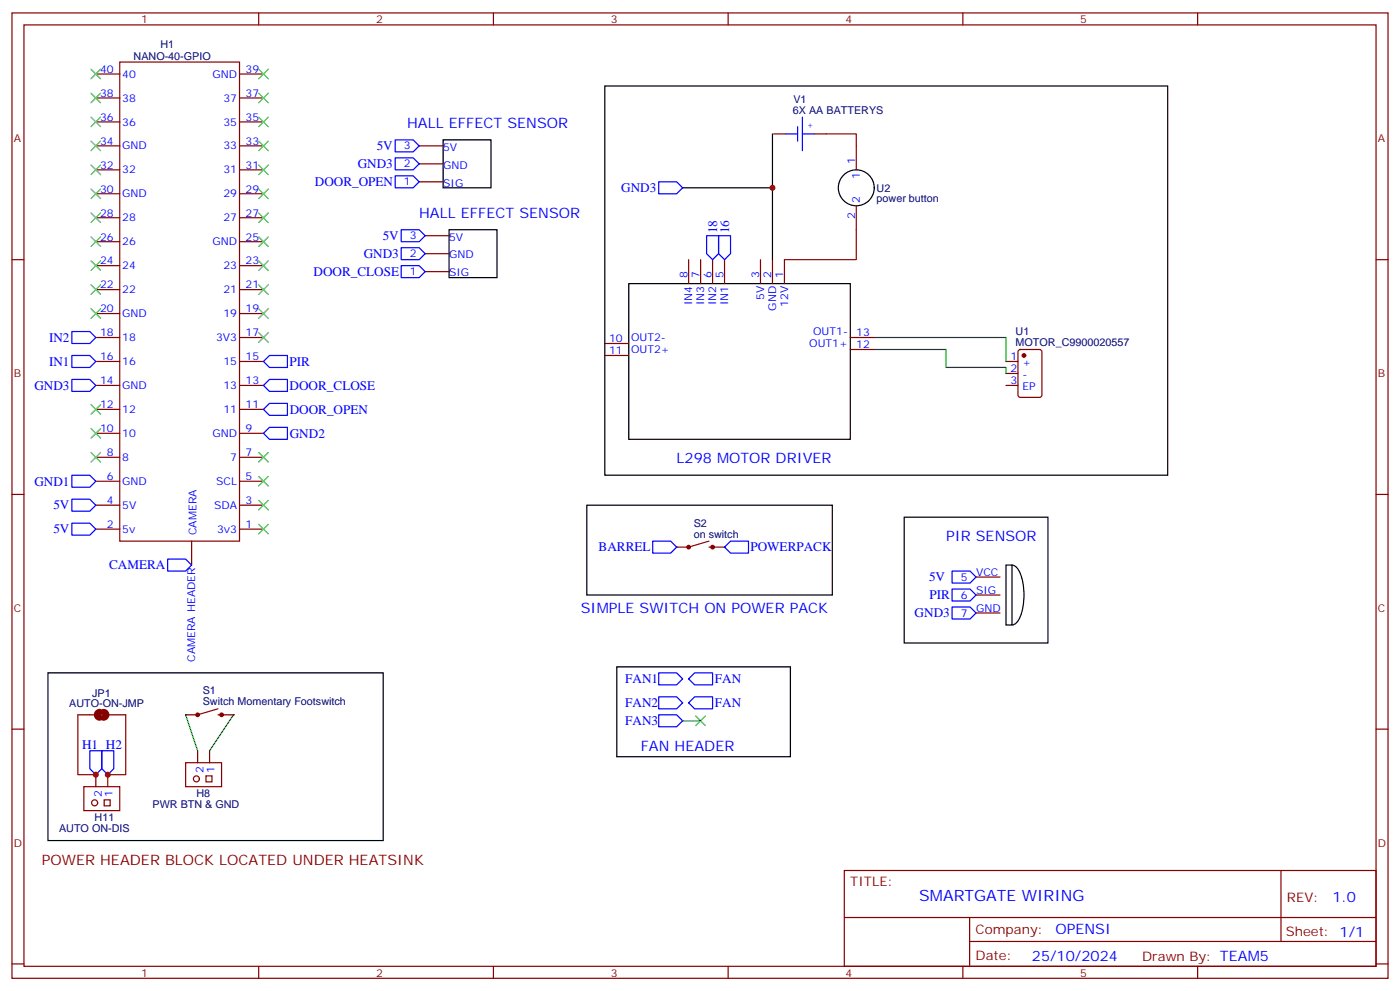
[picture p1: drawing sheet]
<svg xmlns="http://www.w3.org/2000/svg" width="412mm" height="292mm" viewBox="0 0 412 292" stroke-linecap="round" stroke-linejoin="round" font-family="sans-serif">
<g fill="none" stroke="#870000" stroke-width=".35">
<path d="M3.5 3.8h405.4v284.3h-405.4zM7.1 7.3h398.2v277.3h-398.2zM35.3 18.3h35.3v141.1h-35.3zM76.2 3.8v3.5M145.3 3.8v3.5M214.5 3.8v3.5M283.6 3.8v3.5M352.8 3.8v3.5M28.2 35.9h7.1M28.2 28.9h7.1M28.2 21.8h7.1M70.6 35.9h7"/>
<path d="M70.6 28.9h7M70.6 21.8h7M28.2 57.1h7.1M28.2 50h7.1M28.2 43h7.1M70.6 57.1h7M70.6 50h7M70.6 43h7M3.5 76.5h3.6M28.2 78.2h7.1M28.2 71.2h7.1M28.2 64.1h7.1"/>
<path d="M70.6 78.2h7M70.6 71.2h7M70.6 64.1h7M202.8 76.5v7M206.4 76.5v7M209.9 76.5v7M213.4 76.5v7M224 76.5v7M227.5 76.5v7M231.1 76.5v7M405.3 76.5h3.6M28.2 99.4h7.1"/>
<path d="M28.2 92.4h7.1M28.2 85.3h7.1M70.6 99.4h7M70.6 92.4h7M70.6 85.3h7M250.5 99.4h7M28.2 113.5h7.1M28.2 106.5h7.1M70.6 113.5h7M70.6 106.5h7M178.2 101.2h7M178.2 104.7h7"/>
<path d="M250.5 102.9h7M296.3 113.5h3.6M296.3 106.5h3.6M296.3 110h3.6M300.1 103.1l.5-.2h5.6l.7 .5v12.9l-.4 .7-5.9 .1-.7-.5v-13zM28.2 134.7h7.1M28.2 127.6h7.1M28.2 120.6h7.1M70.6 134.7h7M70.6 127.6h7M70.6 120.6h7M3.5 145.6h3.6"/>
<path d="M28.2 155.9h7.1M28.2 148.8h7.1M28.2 141.7h7.1M70.6 155.9h7M70.6 148.8h7M70.6 141.7h7M405.3 145.6h3.6M3.5 214.8h3.6M27.6 210.5h-4.7v17.7h5.3v3.5M28.9 210.5h2.4M32.2 210.5h1.3M33.6 210.5h3.4v17.7h-5.3v3.5"/>
<path d="M405.3 214.8h3.6M24.7 231.7h10.6v7.1h-10.6zM30.7 235.6h1.8v1.7h-1.8zM54.7 224.6h10.6v7.1h-10.6zM58.2 221.1v3.5M60.7 228.5h1.7v1.8h-1.7zM61.7 221.1v3.5M248.7 256.4h156.6v28.2h-156.6zM377.3 256.4v20.9M248.7 270.2h156.5M285.6 277.3h119.6M285.6 270.2v14.2"/>
<path d="M3.5 283.9h3.6M76.2 284.6v3.5M145.3 284.6v3.5M214.5 284.6v3.5M283.6 284.6v3.5M352.8 284.6v3.5M405.3 283.9h3.6"/>
<circle cx="27.9" cy="236.5" r=".88"/>
<circle cx="57.9" cy="229.4" r=".88"/>
</g>
<path d="M185.2 83.5h65.3v45.9h-65.3z" fill="none" stroke="#000" stroke-width=".35"/>
<path d="M29.4 209.7a.88 .88 0 0 0-.9 .8 .88 .88 0 0 0 .9 .9M30.5 209.7a.88 .88 0 0 1 .8 .8 .88 .88 0 0 1-.8 .9" fill="none" stroke="#870000" stroke-width="1.8"/>
<path d="M26.5 221.1h3.5v5.3l-1.8 1.8-1.7-1.8zM30 221.1h3.5v5.3l-1.8 1.8-1.7-1.8z" fill="none" stroke="#00f" stroke-width=".35"/>
<circle cx="301.6" cy="104.7" r=".53" fill="#870000" stroke="#870000" stroke-width=".35"/>
<path d="M257.5 99.4h38.8v7.1M257.5 102.9h21.2v5.3h17.6v1.8" fill="none" stroke="#008700" stroke-width=".35"/>
<g fill="#870000">
<circle cx="54.7" cy="210.5" r=".18"/>
<circle cx="68.8" cy="210.5" r=".18"/>
</g>
<path d="M64.2 208.8l-6 1.7h-3.5M64.2 210.5h4.6" fill="none" stroke="#900" stroke-width=".35"/>
<g fill="none" stroke="#900" stroke-width=".71">
<circle cx="58.2" cy="210.5" r=".35"/>
<circle cx="65.3" cy="210.5" r=".35"/>
</g>
<g fill="#870000">
<circle cx="199.3" cy="161.1" r=".18"/>
<circle cx="213.4" cy="161.1" r=".18"/>
</g>
<path d="M208.8 159.4l-6 1.7h-3.5M208.8 161.1h4.6" fill="none" stroke="#900" stroke-width=".35"/>
<g fill="none" stroke="#900" stroke-width=".71">
<circle cx="202.8" cy="161.1" r=".35"/>
<circle cx="209.9" cy="161.1" r=".35"/>
</g>
<g fill="none" stroke="#000" stroke-width=".35">
<path d="M227.5 39.4v37.1M130.5 41.2h14.1v14.1h-14.1zM201.1 55.3h26.4M132.3 67.7h14.1v14.1h-14.1zM172.9 148.8h72.3v26.5h-72.3zM266.3 152.3h42.4v37.1h-42.4zM296.3 166.4h1.8v17.7h-1.8zM298.1 166.4a4.1 4.1 0 0 1 2.8 3.7 17.7 17.7 0 0 1-1.2 13l-1 .9-.6 .1M14.1 198.2h98.8v49.4h-98.8zM181.7 196.4h51.1v26.5h-51.1z"/>
<circle cx="252.2" cy="55.3" r="5.3"/>
</g>
<g fill="none" stroke="#870000" stroke-width=".35">
<path d="M227.9 39.4h3.5M239.9 39.4h3.5M123.5 53.6h7M123.5 48.3h7M123.5 43h7M252.2 43v7M125.2 69.4h7.1M125.2 74.7h7.1M252.2 60.6v7.1M125.2 80h7.1M56.4 159.4v7M287.5 170h7.1"/>
<path d="M287.5 175.3h7.1M287.5 180.6h7.1"/>
</g>
<g fill="none" stroke="#00f" stroke-width=".35">
<path d="M231.4 39.4h3.5M234.9 37.3v4.3M236.4 34.5v9.9M236.4 39.4h3.5M116.4 41.2h5.3l1.8 1.8-1.8 1.7h-5.3zM116.4 46.5h5.3l1.8 1.8-1.8 1.7h-5.3zM116.4 51.8h5.3l1.8 1.8-1.8 1.7h-5.3zM194 53.6h5.3l1.8 1.7-1.8 1.8h-5.3zM118.2 67.7h5.3l1.7 1.7-1.7 1.8h-5.3zM118.2 73h5.3l1.7 1.7-1.7 1.8h-5.3zM118.2 78.2h5.3l1.7 1.8-1.7 1.8h-5.3zM208.1 69.4h3.6v5.3l-1.8 1.8-1.8-1.8z"/>
<path d="M211.7 69.4h3.5v5.3l-1.8 1.8-1.7-1.8zM21.2 97.6h5.3l1.7 1.8-1.7 1.8h-5.3zM21.2 104.7h5.3l1.7 1.8-1.7 1.7h-5.3zM21.2 111.8h5.3l1.7 1.7-1.7 1.8h-5.3zM77.6 113.5l1.8-1.7h5.3v3.5h-5.3zM77.6 106.5l1.8-1.8h5.3v3.5h-5.3zM21.2 140h5.3l1.7 1.7-1.7 1.8h-5.3zM77.6 127.6l1.8-1.7h5.3v3.5h-5.3zM77.6 120.6l1.8-1.8h5.3v3.5h-5.3zM21.2 154.1h5.3l1.7 1.8-1.7 1.7h-5.3zM21.2 147h5.3l1.7 1.8-1.7 1.8h-5.3zM192.3 159.4h5.3l1.7 1.7-1.7 1.8h-5.3z"/>
<path d="M49.4 164.7h5.3l1.7 1.7-1.7 1.8h-5.3zM213.4 161.1l1.8-1.7h5.3v3.5h-5.3zM280.5 168.2h5.3l1.7 1.8-1.7 1.7h-5.3zM280.5 173.5h5.3l1.7 1.8-1.7 1.7h-5.3zM280.5 178.8h5.3l1.7 1.8-1.7 1.7h-5.3zM194 198.2h5.3l1.8 1.8-1.8 1.7h-5.3zM202.8 200l1.8-1.8h5.3v3.5h-5.3zM194 205.2h5.3l1.8 1.8-1.8 1.8h-5.3zM194 210.5h5.3l1.8 1.8-1.8 1.8h-5.3zM202.8 207l1.8-1.8h5.3v3.6h-5.3z"/>
</g>
<path d="M243.4 39.4h8.8v3.6M252.2 67.7v8.8h-21.1" fill="none" stroke="#c00" stroke-width=".35"/>
<g fill="none" stroke="#3c3" stroke-width=".35">
<path d="M26.8 34.5l2.8 2.8M26.8 27.4l2.8 2.9M26.8 20.4l2.8 2.8M29.6 34.5l-2.8 2.8M29.6 27.4l-2.8 2.9M29.6 20.4l-2.8 2.8M76.2 20.4l2.8 2.8M76.2 27.4l2.8 2.9M76.2 34.5l2.8 2.8M79 34.5l-2.8 2.8M79 27.4l-2.8 2.9M79 20.4l-2.8 2.8"/>
<path d="M26.8 55.7l2.8 2.8M26.8 48.6l2.8 2.8M26.8 41.6l2.8 2.8M29.6 55.7l-2.8 2.8M29.6 48.6l-2.8 2.8M29.6 41.6l-2.8 2.8M76.2 41.6l2.8 2.8M76.2 48.6l2.8 2.8M76.2 55.7l2.8 2.8M79 41.6l-2.8 2.8M79 48.6l-2.8 2.8M79 55.7l-2.8 2.8"/>
<path d="M26.8 76.8l2.8 2.9M26.8 69.8l2.8 2.8M26.8 62.7l2.8 2.8M29.6 76.8l-2.8 2.9M29.6 69.8l-2.8 2.8M29.6 62.7l-2.8 2.8M76.2 62.7l2.8 2.8M76.2 69.8l2.8 2.8M76.2 76.8l2.8 2.9M79 69.8l-2.8 2.8M79 62.7l-2.8 2.8M79 76.8l-2.8 2.9"/>
<path d="M26.8 90.9l2.8 2.9M26.8 83.9l2.8 2.8M29.6 90.9l-2.8 2.9M29.6 83.9l-2.8 2.8M76.2 83.9l2.8 2.8M76.2 90.9l2.8 2.9M76.2 98l2.8 2.8M79 83.9l-2.8 2.8M79 90.9l-2.8 2.9M79 98l-2.8 2.8M26.8 119.2l2.8 2.8M29.6 119.2l-2.8 2.8"/>
<path d="M26.8 133.3l2.8 2.8M26.8 126.2l2.8 2.8M29.6 133.3l-2.8 2.8M29.6 126.2l-2.8 2.8M76.2 133.3l2.8 2.8M79 133.3l-2.8 2.8M76.2 154.4l2.8 2.9M76.2 147.4l2.8 2.8M76.2 140.3l2.8 2.9M79 154.4l-2.8 2.9M79 147.4l-2.8 2.8M79 140.3l-2.8 2.9"/>
<path d="M205 210.9l2.8 2.8M207.8 210.9l-2.8 2.8"/>
</g>
<path d="M54.7 210.5l3.5 10.6M68.8 210.5l-7.1 10.6M201.1 212.3h5.3" fill="none" stroke="#008700" stroke-width=".35"/>
<g fill="#c00">
<circle cx="31.8" cy="228.2" r=".88"/>
<circle cx="28.2" cy="228.2" r=".88"/>
<circle cx="227.5" cy="55.3" r=".88"/>
</g>
<path d="M178.2 25.3h165.8v114.7h-165.8z" fill="none" stroke="#000" stroke-width=".35"/>
<text font-size="4.6" fill="#00f" x="270.8" y="265.4">SMARTGATE WIRING</text>
<g font-size="4.2" fill="#00f">
<text x="119.9" y="37.7">HALL EFFECT SENSOR</text>
<text x="123.5" y="64.1">HALL EFFECT SENSOR</text>
<text x="199.3" y="136.5">L298 MOTOR DRIVER</text>
<text x="278.7" y="159.4">PIR SENSOR</text>
<text x="171.1" y="180.6">SIMPLE SWITCH ON POWER PACK</text>
<text x="188.7" y="221.1">FAN HEADER</text>
<text x="392.5" y="265.7">1.0</text>
<text x="310.9" y="275.2">OPENSI</text>
<text x="304" y="283">25/10/2024</text>
</g>
<text font-size="4.2" fill="#800" x="12.3" y="254.6">POWER HEADER BLOCK LOCATED UNDER HEATSINK</text>
<g font-size="3.9" fill="#00f">
<text x="111" y="44.2">5V</text>
<text x="105.4" y="49.5">GND3</text>
<text x="92.7" y="54.8">DOOR_OPEN</text>
<text x="183" y="56.6">GND3</text>
<text x="112.7" y="70.7">5V</text>
<text x="211.3" y="68.7" transform="rotate(-90 211.3 68.7)">18</text>
<text x="214.8" y="68.7" transform="rotate(-90 214.8 68.7)">16</text>
<text x="107.2" y="76">GND3</text>
<text x="92.4" y="81.3">DOOR_CLOSE</text>
<text x="14.4" y="100.6">IN2</text>
<text x="14.4" y="107.7">IN1</text>
<text x="85.3" y="107.8">PIR</text>
<text x="10.1" y="114.8">GND3</text>
<text x="85.3" y="114.9">DOOR_CLOSE</text>
<text x="85.3" y="121.9">DOOR_OPEN</text>
<text x="85.4" y="129">GND2</text>
<text x="10.1" y="143">GND1</text>
<text x="15.7" y="150">5V</text>
<text x="15.7" y="157.1">5V</text>
<text x="32.2" y="167.7">CAMERA</text>
<text x="176.3" y="162.4">BARREL</text>
<text x="221" y="162.4">POWERPACK</text>
<text x="273.7" y="171.2">5V</text>
<text x="273.8" y="176.5">PIR</text>
<text x="269.4" y="181.8">GND3</text>
<text x="184.2" y="201.1">FAN1</text>
<text x="210.6" y="201.3">FAN</text>
<text x="184.2" y="208.2">FAN2</text>
<text x="210.6" y="208.3">FAN</text>
<text x="184.2" y="213.6">FAN3</text>
<text x="24.2" y="220.6">H1 H2</text>
</g>
<g font-size="3.9" fill="#800">
<text x="250.5" y="261">TITLE:</text>
<text x="379.1" y="265.7">REV:</text>
<text x="287.4" y="275.2">Company:</text>
<text x="378.7" y="275.8">Sheet: 1/1</text>
<text x="287.4" y="282.9">Date:</text>
<text x="336.4" y="282.9">Drawn By: TEAM5</text>
</g>
<g font-size="3.2" fill="#800">
<text x="41.6" y="6.8">1</text>
<text x="110.8" y="6.8">2</text>
<text x="179.9" y="6.8">3</text>
<text x="249.1" y="6.8">4</text>
<text x="318.2" y="6.8">5</text>
<text x="4.1" y="41.9">A</text>
<text x="405.9" y="41.9">A</text>
<text x="4.1" y="111.1">B</text>
<text x="405.9" y="111.1">B</text>
<text x="4.1" y="180.2">C</text>
<text x="405.9" y="180.2">C</text>
<text x="4.1" y="249.3">D</text>
<text x="405.9" y="249.3">D</text>
<text x="41.6" y="287.6">1</text>
<text x="110.8" y="287.6">2</text>
<text x="179.9" y="287.6">3</text>
<text x="249.1" y="287.6">4</text>
<text x="318.2" y="287.6">5</text>
</g>
<g font-size="3.2" fill="#000080">
<text x="39.4" y="17.6">NANO-40-GPIO</text>
<text x="47.3" y="14.1">H1</text>
<text x="233.6" y="33.4">6X AA BATTERYS</text>
<text x="233.7" y="30.3">V1</text>
<text x="258.2" y="59.6">power button</text>
<text x="258.2" y="56.5">U2</text>
<text x="299.2" y="101.9">MOTOR_C9900020557</text>
<text x="299.2" y="98.7">U1</text>
<text x="204.4" y="155.1">S2</text>
<text x="204.4" y="158.3">on switch</text>
<text x="20.4" y="208.2">AUTO-ON-JMP</text>
<text x="27.1" y="205.4">JP1</text>
<text x="59.7" y="207.7">Switch Momentary Footswitch</text>
<text x="59.7" y="204.5">S1</text>
<text x="44.9" y="238.1">PWR BTN &amp; GND</text>
<text x="57.9" y="234.7">H8</text>
<text x="17.4" y="245.2">AUTO ON-DIS</text>
<text x="27.9" y="241.7">H11</text>
</g>
<g font-size="3.2" fill="#00f">
<text x="29.5" y="21.4">40</text>
<text x="36" y="22.9">40</text>
<text x="62.6" y="22.9">GND</text>
<text x="72.3" y="21.4">39</text>
<text x="29.5" y="28.5">38</text>
<text x="36" y="29.9">38</text>
<text x="65.8" y="29.9">37</text>
<text x="72.3" y="28.5">37</text>
<text x="29.5" y="35.6">36</text>
<text x="72.3" y="35.6">35</text>
<text x="36" y="37">36</text>
<text x="65.8" y="37">35</text>
<text x="29.5" y="42.6">34</text>
<text x="36" y="44">GND</text>
<text x="65.8" y="44">33</text>
<text x="72.3" y="42.6">33</text>
<text x="119" y="44">3</text>
<text x="130.5" y="44.4">5V</text>
<text x="29.5" y="49.7">32</text>
<text x="36" y="51.1">32</text>
<text x="65.8" y="51.1">31</text>
<text x="72.3" y="49.7">31</text>
<text x="119" y="49.3">2</text>
<text x="130.5" y="49.7">GND</text>
<text x="251.9" y="48.3" transform="rotate(-90 251.9 48.3)">1</text>
<text x="253.3" y="52.7" transform="rotate(-90 253.3 52.7)">1</text>
<text x="29.5" y="56.7">30</text>
<text x="36" y="58.1">GND</text>
<text x="65.8" y="58.1">29</text>
<text x="72.3" y="56.7">29</text>
<text x="119" y="54.6">1</text>
<text x="130.5" y="55">SIG</text>
<text x="253.3" y="59.9" transform="rotate(-90 253.3 59.9)">2</text>
<text x="29.5" y="63.8">28</text>
<text x="36" y="65.2">28</text>
<text x="65.8" y="65.2">27</text>
<text x="72.3" y="63.8">27</text>
<text x="251.9" y="64.4" transform="rotate(-90 251.9 64.4)">2</text>
<text x="29.5" y="70.8">26</text>
<text x="72.3" y="70.8">25</text>
<text x="120.8" y="70.5">3</text>
<text x="132.3" y="70.8">5V</text>
<text x="29.5" y="77.9">24</text>
<text x="36" y="72.2">26</text>
<text x="62.6" y="72.2">GND</text>
<text x="72.3" y="77.9">23</text>
<text x="120.8" y="75.8">2</text>
<text x="132.3" y="76.1">GND</text>
<text x="36" y="79.3">24</text>
<text x="65.8" y="79.3">23</text>
<text x="120.8" y="81.1">1</text>
<text x="132.3" y="81.4">SIG</text>
<text x="202.5" y="81.8" transform="rotate(-90 202.5 81.8)">8</text>
<text x="206" y="81.8" transform="rotate(-90 206 81.8)">7</text>
<text x="209.5" y="81.8" transform="rotate(-90 209.5 81.8)">6</text>
<text x="213.1" y="81.8" transform="rotate(-90 213.1 81.8)">5</text>
<text x="223.7" y="81.8" transform="rotate(-90 223.7 81.8)">3</text>
<text x="227.2" y="81.8" transform="rotate(-90 227.2 81.8)">2</text>
<text x="230.7" y="81.8" transform="rotate(-90 230.7 81.8)">1</text>
<text x="29.5" y="84.9">22</text>
<text x="36" y="86.4">22</text>
<text x="65.8" y="86.4">21</text>
<text x="72.3" y="84.9">21</text>
<text x="203.9" y="90" transform="rotate(-90 203.9 90)">IN4</text>
<text x="207.4" y="90" transform="rotate(-90 207.4 90)">IN3</text>
<text x="211" y="90" transform="rotate(-90 211 90)">IN2</text>
<text x="214.5" y="90" transform="rotate(-90 214.5 90)">IN1</text>
<text x="225.1" y="88.4" transform="rotate(-90 225.1 88.4)">5V</text>
<text x="29.5" y="92">20</text>
<text x="36" y="93.4">GND</text>
<text x="65.8" y="93.4">19</text>
<text x="72.3" y="92">19</text>
<text x="228.6" y="91.5" transform="rotate(-90 228.6 91.5)">GND</text>
<text x="232.1" y="90.4" transform="rotate(-90 232.1 90.4)">12V</text>
<text x="29.5" y="99.1">18</text>
<text x="36" y="100.5">18</text>
<text x="63.6" y="100.5">3V3</text>
<text x="72.3" y="99.1">17</text>
<text x="179.4" y="100.8">10</text>
<text x="185.9" y="100.5">OUT2-</text>
<text x="239.5" y="98.7">OUT1-</text>
<text x="252.2" y="99.1">13</text>
<text x="29.5" y="106.1">16</text>
<text x="36" y="107.5">16</text>
<text x="65.8" y="107.5">15</text>
<text x="72.3" y="106.1">15</text>
<text x="179.4" y="104.4">11</text>
<text x="185.9" y="104">OUT2+</text>
<text x="238.4" y="102.2">OUT1+</text>
<text x="252.2" y="102.6">12</text>
<text x="297.7" y="106.1">1</text>
<text x="301.2" y="107.9">+</text>
<text x="29.5" y="113.2">14</text>
<text x="72.3" y="113.2">13</text>
<text x="297.7" y="113.2">3</text>
<text x="297.7" y="109.6">2</text>
<text x="301.2" y="111.4">-</text>
<text x="36" y="114.6">GND</text>
<text x="65.8" y="114.6">13</text>
<text x="301.2" y="114.9">EP</text>
<text x="29.5" y="120.2">12</text>
<text x="36" y="121.6">12</text>
<text x="65.8" y="121.6">11</text>
<text x="72.3" y="120.2">11</text>
<text x="29.5" y="127.3">10</text>
<text x="36" y="128.7">10</text>
<text x="62.6" y="128.7">GND</text>
<text x="72.3" y="127.3">9</text>
<text x="31.5" y="134.3">8</text>
<text x="36" y="135.7">8</text>
<text x="67.8" y="135.7">7</text>
<text x="72.3" y="134.3">7</text>
<text x="31.5" y="141.4">6</text>
<text x="36" y="142.8">GND</text>
<text x="63.7" y="142.8">SCL</text>
<text x="72.3" y="141.4">5</text>
<text x="31.5" y="148.4">4</text>
<text x="36" y="149.9">5V</text>
<text x="63.1" y="149.9">SDA</text>
<text x="72.3" y="148.4">3</text>
<text x="31.5" y="155.5">2</text>
<text x="72.3" y="155.5">1</text>
<text x="36" y="156.9">5v</text>
<text x="57.9" y="157.6" transform="rotate(-90 57.9 157.6)">CAMERA</text>
<text x="63.9" y="156.9">3v3</text>
<text x="283" y="171">5</text>
<text x="287.5" y="169.6">VCC</text>
<text x="283" y="176.3">6</text>
<text x="287.5" y="174.9">SIG</text>
<text x="283" y="181.6">7</text>
<text x="287.5" y="180.2">GND</text>
<text x="57.5" y="194.9" transform="rotate(-90 57.5 194.9)">CAMERA HEADER</text>
<text x="60" y="227.7" transform="rotate(-90 60 227.7)">2</text>
<text x="63.1" y="227.7" transform="rotate(-90 63.1 227.7)">1</text>
<text x="30" y="234.8" transform="rotate(-90 30 234.8)">2</text>
<text x="33.2" y="234.8" transform="rotate(-90 33.2 234.8)">1</text>
</g>
<text font-size="2.5" fill="#00f" x="239.4" y="38" transform="rotate(-90 239.4 38)">+</text>
</svg>
